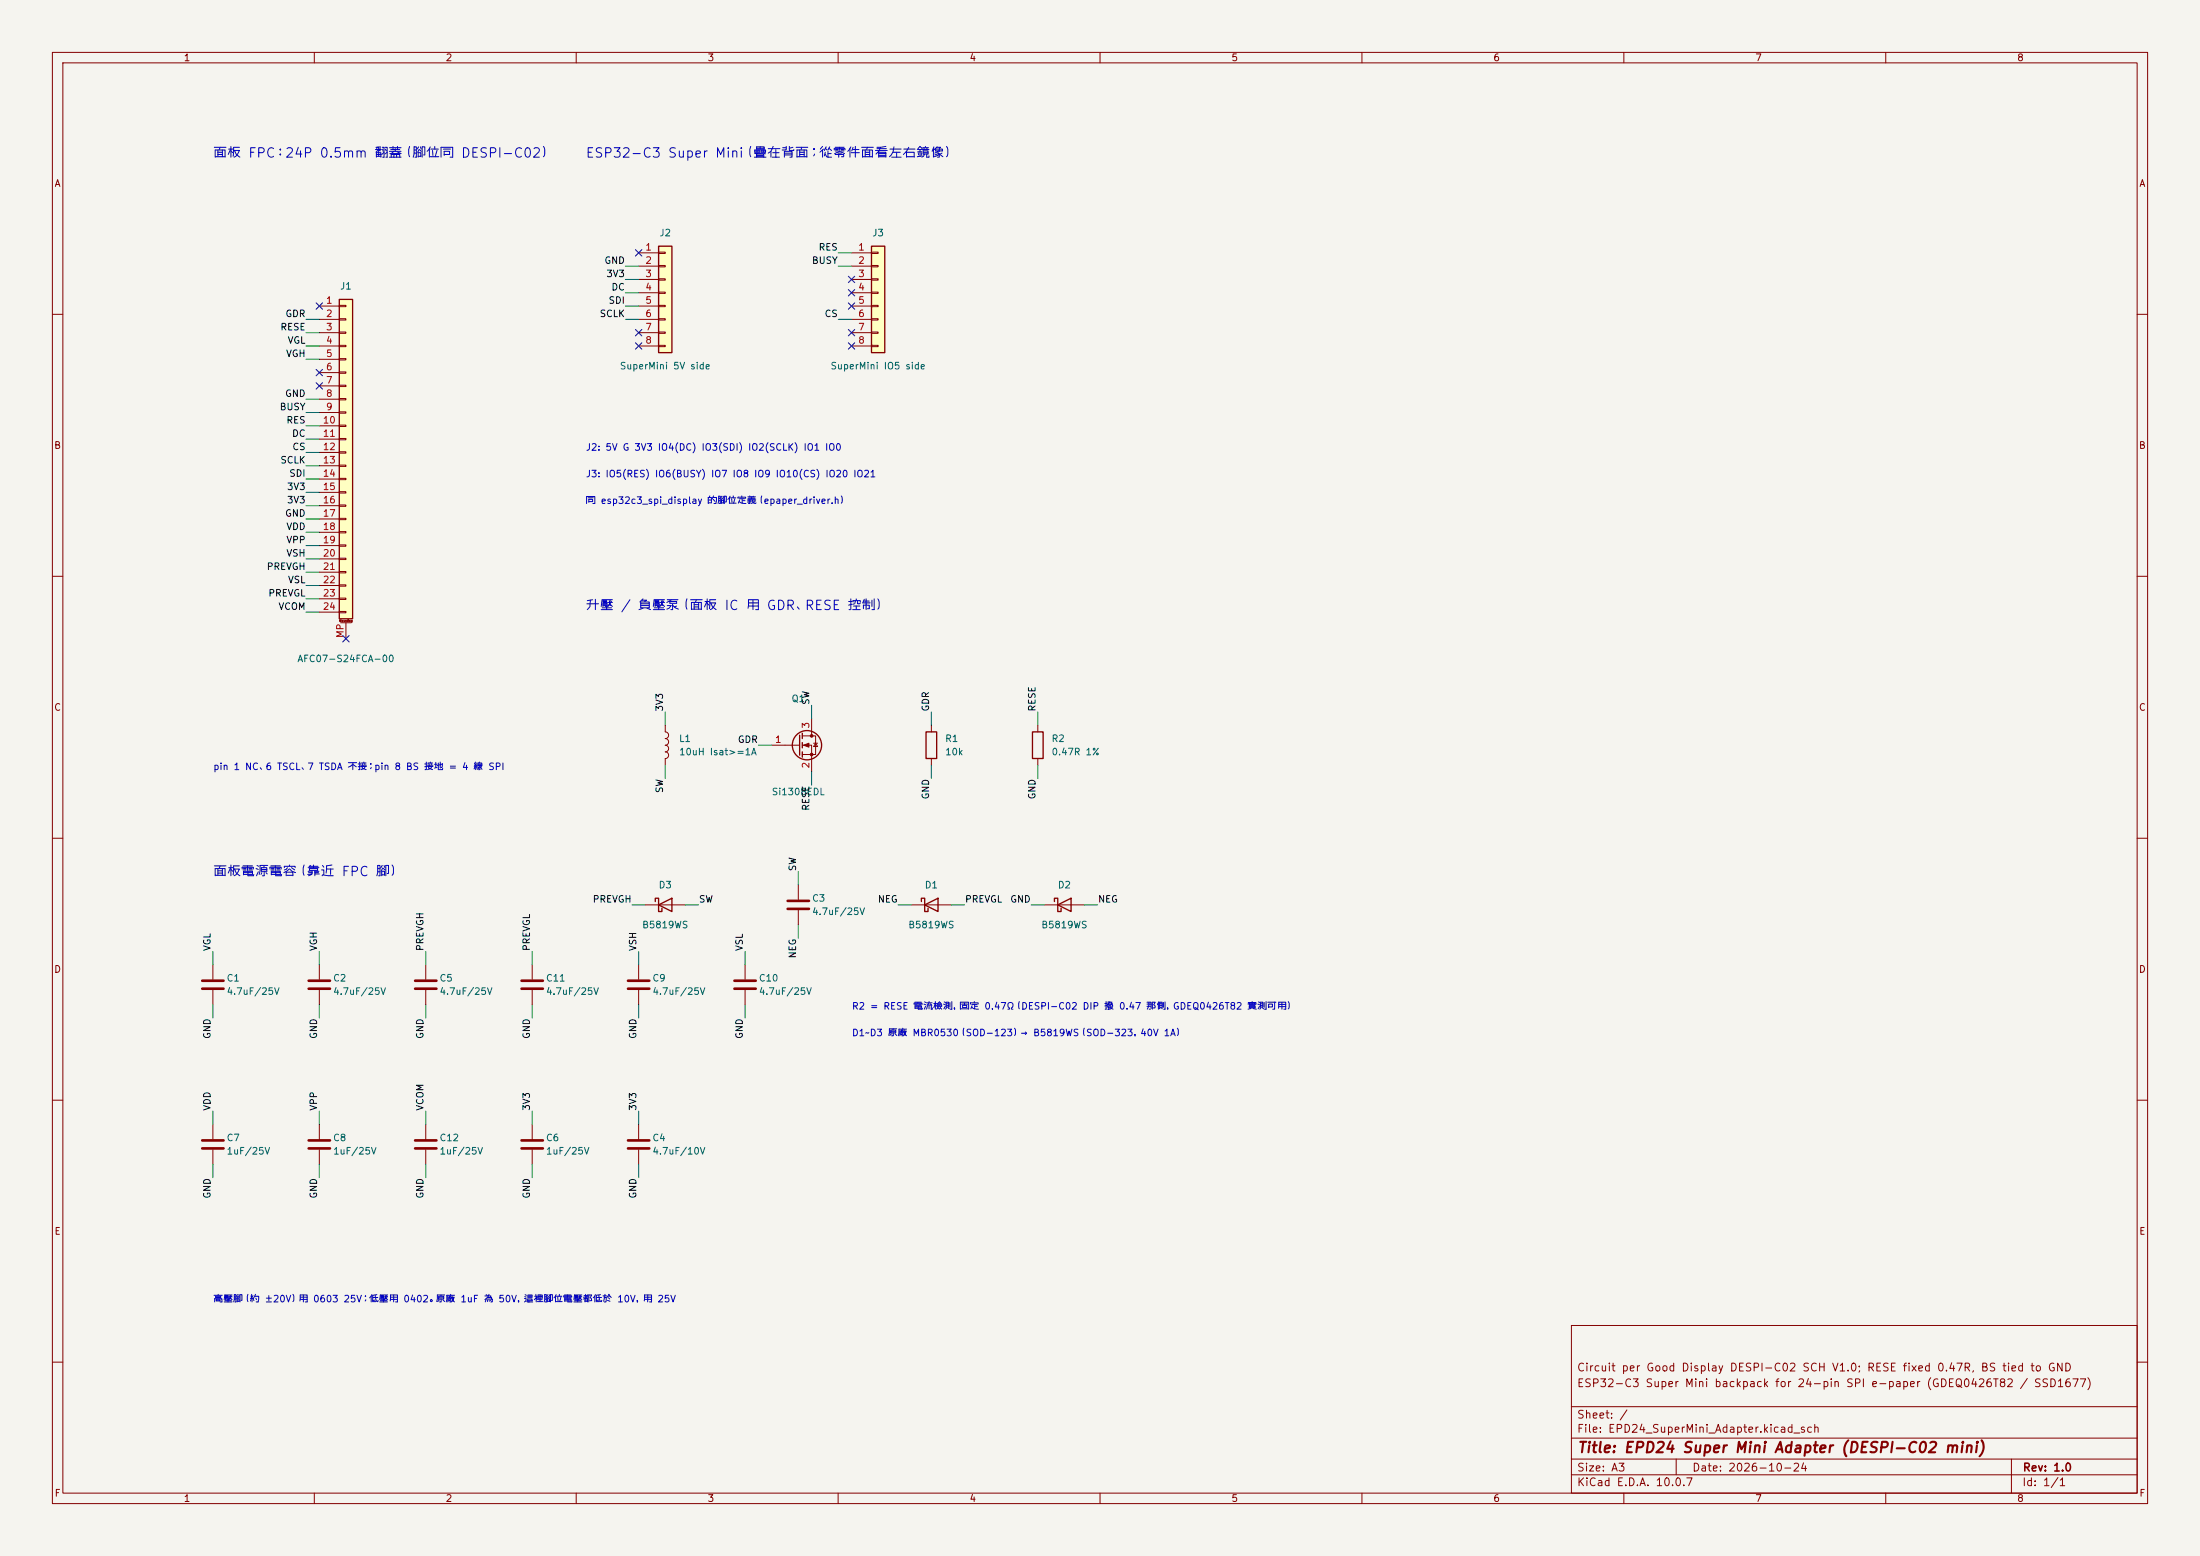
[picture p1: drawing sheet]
<svg xmlns="http://www.w3.org/2000/svg" width="420mm" height="297mm" viewBox="0 0 420 297" stroke-linecap="round" stroke-linejoin="round" font-family="sans-serif">
<path d="M0 0h420v297h-420z" fill="#f5f4ef" stroke="#f5f4ef" stroke-width=".19"/>
<g fill="none" stroke="#840000" stroke-width=".19">
<path d="M10 10h400v277h-400zM12 12h396v273h-396zM60 10v2M110 10v2M160 10v2M210 10v2M260 10v2M310 10v2M360 10v2M10 60h2M408 60h2M10 110h2"/>
<path d="M408 110h2M10 160h2M408 160h2M10 210h2M408 210h2M300 253h108v32h-108zM10 260h2M300 278.5h108M300 274.5h108M300 268.5h108M320 278.5v3M384 278.5v6.5"/>
<path d="M408 260h2M60 285v2M110 285v2M160 285v2M210 285v2M260 285v2M300 281.5h108M310 285v2M360 285v2"/>
</g>
<path d="M166.4 47h2.5v20.3h-2.5z" fill="#ffffc2"/>
<path d="M166.4 47h2.5v20.3h-2.5z" fill="none" stroke="#840000" stroke-width=".25"/>
<g fill="none" stroke="#840000" stroke-width=".19">
<path d="M162.6 48.3h3.8M162.6 50.8h3.8M162.6 53.3h3.8M162.6 55.9h3.8M162.6 58.4h3.8M166.4 48.1h1.2v.3h-1.2zM166.4 50.7h1.2v.2h-1.2zM166.4 53.2h1.2v.3h-1.2zM166.4 55.8h1.2v.2h-1.2zM166.4 58.3h1.2v.2h-1.2zM162.6 61h3.8M162.6 63.5h3.8"/>
<path d="M162.6 66h3.8M166.4 60.8h1.2v.3h-1.2zM166.4 63.4h1.2v.2h-1.2zM166.4 65.9h1.2v.3h-1.2zM127 138.4v1.3a.64 .64 0 0 1 .6 .6 .64 .64 0 0 1-.6 .7 .64 .64 0 0 1 .6 .6 .64 .64 0 0 1-.6 .6M127 142.2a.64 .64 0 0 1 .6 .7 .64 .64 0 0 1-.6 .6 .64 .64 0 0 1 .6 .7 .64 .64 0 0 1-.6 .6v1.3"/>
</g>
<path d="M125.7 47h2.6v20.3h-2.6z" fill="#ffffc2"/>
<g fill="none" stroke="#840000" stroke-width=".25">
<path d="M125.7 47h2.6v20.3h-2.6zM153.2 140v1M197.1 139.7h2v5.1h-2zM152.7 140.3v3.8M153.2 141.7v1M153.2 143.5v1"/>
<circle cx="154.1" cy="142.2" r="2.79"/>
</g>
<g fill="none" stroke="#840000" stroke-width=".19">
<path d="M121.9 48.3h3.8M121.9 50.8h3.8M121.9 53.3h3.8M121.9 55.9h3.8M121.9 58.4h3.8M125.7 48.1h1.3v.3h-1.3zM125.7 50.7h1.3v.2h-1.3zM125.7 53.2h1.3v.3h-1.3zM125.7 55.8h1.3v.2h-1.3zM125.7 58.3h1.3v.2h-1.3zM121.9 61h3.8M121.9 63.5h3.8"/>
<path d="M121.9 66h3.8M125.7 60.8h1.3v.3h-1.3zM125.7 63.4h1.3v.2h-1.3zM125.7 65.9h1.3v.3h-1.3zM154.9 137.2v3.3M198.1 138.4v1.3M147.3 142.2h5.4M153.2 140.5h2.5v3.5h-2.5M153.2 142.2h1.7v5.1M155.3 141.9h.8M155.7 141.9l.4 .6h-.8zM198.1 144.8v1.3"/>
<path d="M142.2 184.2v2.7M142.2 189v2.8"/>
</g>
<path d="M140.2 187.2h4.1M140.2 188.7h4.1" fill="none" stroke="#840000" stroke-width=".51"/>
<g fill="#840000" stroke="#840000" stroke-width=".19">
<path d="M153.4 142.2l1-.3v.7z"/>
<circle cx="154.9" cy="140.5" r=".25"/>
<circle cx="154.9" cy="144" r=".25"/>
</g>
<path d="M64.8 57.2h2.5v60.9h-2.5z" fill="#ffffc2"/>
<path d="M64.8 57.2h2.5v60.9h-2.5zM176.8 139.7h2v5.1h-2zM125.1 172.1v-.6h.6v2.5h.7v-.6M125.7 172.7l2.6-1.2v2.5zM175.9 172.1v-.6h.6v2.5h.7v-.6M176.5 172.7l2.6-1.2v2.5zM201.3 172.1v-.6h.6v2.5h.7v-.6M201.9 172.7l2.6-1.2v2.5z" fill="none" stroke="#840000" stroke-width=".25"/>
<g fill="none" stroke="#840000" stroke-width=".19">
<path d="M61 58.4h3.8M64.8 58.3h1.2v.2h-1.2zM61 61h3.8M61 63.5h3.8M61 66h3.8M61 68.6h3.8M61 71.1h3.8M61 73.7h3.8M61 76.2h3.8M61 78.7h3.8M64.8 60.8h1.2v.3h-1.2zM64.8 63.4h1.2v.2h-1.2z"/>
<path d="M64.8 65.9h1.2v.3h-1.2zM64.8 68.5h1.2v.2h-1.2zM64.8 71h1.2v.2h-1.2zM64.8 73.5h1.2v.3h-1.2zM64.8 76.1h1.2v.2h-1.2zM64.8 78.6h1.2v.3h-1.2zM61 81.3h3.8M61 83.8h3.8M61 86.4h3.8M61 88.9h3.8M61 91.4h3.8M61 94h3.8"/>
<path d="M61 96.5h3.8M61 99.1h3.8M64.8 81.2h1.2v.2h-1.2zM64.8 83.7h1.2v.2h-1.2zM64.8 86.2h1.2v.3h-1.2zM64.8 88.8h1.2v.2h-1.2zM64.8 91.3h1.2v.3h-1.2zM64.8 93.9h1.2v.2h-1.2zM64.8 96.4h1.2v.2h-1.2zM64.8 98.9h1.2v.3h-1.2zM61 101.6h3.8M61 104.1h3.8"/>
<path d="M61 106.7h3.8M61 109.2h3.8M61 111.8h3.8M61 114.3h3.8M61 116.8h3.8M64.8 101.5h1.2v.2h-1.2zM64.8 104h1.2v.3h-1.2zM64.8 106.6h1.2v.2h-1.2zM64.8 109.1h1.2v.2h-1.2zM64.8 111.6h1.2v.3h-1.2zM64.8 114.2h1.2v.2h-1.2zM64.8 116.7h1.2v.3h-1.2z"/>
<path d="M65 118.9h2.1M66 118.9v3M177.8 138.4v1.3M177.8 144.8v1.3M123.2 172.7h7.6M152.4 168.9v2.8M152.4 173.7v2.8M174 172.7h7.6M199.4 172.7h7.6M40.6 184.2v2.7M40.6 189v2.8M61 184.2v2.7"/>
<path d="M61 189v2.8M81.3 184.2v2.7M81.3 189v2.8M101.6 184.2v2.7M101.6 189v2.8M121.9 184.2v2.7M121.9 189v2.8M40.6 214.6v2.8M40.6 219.5v2.7M61 214.6v2.8M61 219.5v2.7M81.3 214.6v2.8"/>
<path d="M81.3 219.5v2.7M101.6 214.6v2.8M101.6 219.5v2.7M121.9 214.6v2.8M121.9 219.5v2.7"/>
</g>
<g fill="none" stroke="#840000" stroke-width=".51">
<path d="M150.4 172h4M150.4 173.5h4M38.6 187.2h4.1M38.6 188.7h4.1M58.9 187.2h4.1M58.9 188.7h4.1M79.2 187.2h4.1M79.2 188.7h4.1M99.6 187.2h4M99.6 188.7h4M119.9 187.2h4.1M119.9 188.7h4.1"/>
<path d="M38.6 217.7h4.1M38.6 219.2h4.1M58.9 217.7h4.1M58.9 219.2h4.1M79.2 217.7h4.1M79.2 219.2h4.1M99.6 217.7h4M99.6 219.2h4M119.9 217.7h4.1M119.9 219.2h4.1"/>
</g>
<g fill="none" stroke="#009600" stroke-width=".19">
<path d="M119.4 50.8h2.5M119.4 53.3h2.5M119.4 55.9h2.5M119.4 58.4h2.5M160 50.8h2.6M160 48.3h2.6M58.4 63.5h2.6M58.4 66h2.6M58.4 76.2h2.6M58.4 78.7h2.6M58.4 61h2.6M58.4 68.6h2.6"/>
<path d="M119.4 61h2.5M160 61h2.6M58.4 81.3h2.6M58.4 83.8h2.6M58.4 86.4h2.6M58.4 88.9h2.6M58.4 91.4h2.6M58.4 94h2.6M58.4 96.5h2.6M58.4 99.1h2.6M58.4 116.8h2.6M58.4 114.3h2.6"/>
<path d="M58.4 101.6h2.6M58.4 104.1h2.6M58.4 106.7h2.6M58.4 109.2h2.6M58.4 111.8h2.6M127 135.9v2.5M154.9 134.6v2.6M177.8 135.9v2.5M198.1 135.9v2.5M127 146.1v2.5M144.8 142.2h2.5M154.9 147.3v2.6"/>
<path d="M177.8 146.1v2.5M198.1 146.1v2.5M120.6 172.7h2.6M130.8 172.7h2.5M152.4 166.4v2.5M152.4 176.5v2.6M171.4 172.7h2.6M181.6 172.7h2.5M196.8 172.7h2.6M207 172.7h2.5M40.6 181.6v2.6M40.6 191.8v2.5"/>
<path d="M61 181.6v2.6M61 191.8v2.5M81.3 181.6v2.6M81.3 191.8v2.5M101.6 181.6v2.6M101.6 191.8v2.5M121.9 181.6v2.6M121.9 191.8v2.5M142.2 181.6v2.6M142.2 191.8v2.5M40.6 212.1v2.5M61 212.1v2.5"/>
<path d="M81.3 212.1v2.5M101.6 212.1v2.5M121.9 212.1v2.5M40.6 222.2v2.6M61 222.2v2.6M81.3 222.2v2.6M101.6 222.2v2.6M121.9 222.2v2.6"/>
</g>
<g fill="none" stroke="#000084" stroke-width=".19">
<path d="M60.4 57.8l1.2 1.2M61.6 57.8l-1.2 1.2M121.3 47.7l1.2 1.2M122.5 47.7l-1.2 1.2M162 57.8l1.2 1.2M162 55.3l1.2 1.2M162 52.7l1.2 1.2M163.2 57.8l-1.2 1.2M163.2 55.3l-1.2 1.2M163.2 52.7l-1.2 1.2M60.4 73.1l1.2 1.2M60.4 70.5l1.2 1.2"/>
<path d="M61.6 73.1l-1.2 1.2M61.6 70.5l-1.2 1.2M121.3 62.9l1.2 1.2M121.3 65.4l1.2 1.2M122.5 62.9l-1.2 1.2M122.5 65.4l-1.2 1.2M162 65.4l1.2 1.2M162 62.9l1.2 1.2M163.2 65.4l-1.2 1.2M163.2 62.9l-1.2 1.2M65.4 121.3l1.2 1.2M66.6 121.3l-1.2 1.2"/>
</g>
<text font-size="2" fill="#840000" x="301" y="277.8">Title: EPD24 Super Mini Adapter (DESPI-C02 mini)</text>
<g font-size="1.8" fill="#0000c2">
<text x="40.6" y="30.5">面板 FPC：24P 0.5mm 翻蓋（腳位同 DESPI-C02）</text>
<text x="111.7" y="30.5">ESP32-C3 Super Mini（疊在背面；從零件面看左右鏡像）</text>
<text x="111.7" y="116.9">升壓 / 負壓泵（面板 IC 用 GDR、RESE 控制）</text>
<text x="40.6" y="167.7">面板電源電容（靠近 FPC 腳）</text>
</g>
<g font-size="1.5" fill="#840000">
<text x="300.9" y="262.1">Circuit per Good Display DESPI-C02 SCH V1.0; RESE fixed 0.47R, BS tied to GND</text>
<text x="300.9" y="265.1">ESP32-C3 Super Mini backpack for 24-pin SPI e-paper (GDEQ0426T82 / SSD1677)</text>
<text x="300.9" y="273.8">File: EPD24_SuperMini_Adapter.kicad_sch</text>
<text x="300.9" y="271.1">Sheet: /</text>
<text x="300.9" y="281.2">Size: A3</text>
<text x="322.9" y="281.2">Date: 2026-10-24</text>
<text x="386" y="281.2">Rev: 1.0</text>
<text x="300.9" y="284">KiCad E.D.A. 10.0.7</text>
<text x="385.9" y="284">Id: 1/1</text>
</g>
<g font-size="1.3" fill="#840000">
<text x="35" y="12">1</text>
<text x="85" y="12">2</text>
<text x="135" y="12">3</text>
<text x="185" y="12">4</text>
<text x="235" y="12">5</text>
<text x="285" y="12">6</text>
<text x="335" y="12">7</text>
<text x="385" y="12">8</text>
<text x="10.3" y="36">A</text>
<text x="408.3" y="36">A</text>
<text x="10.2" y="86">B</text>
<text x="408.2" y="86">B</text>
<text x="10.2" y="136">C</text>
<text x="408.2" y="136">C</text>
<text x="10.2" y="186">D</text>
<text x="408.2" y="186">D</text>
<text x="10.3" y="236">E</text>
<text x="408.3" y="236">E</text>
<text x="10.3" y="286">F</text>
<text x="35" y="287">1</text>
<text x="85" y="287">2</text>
<text x="135" y="287">3</text>
<text x="185" y="287">4</text>
<text x="235" y="287">5</text>
<text x="285" y="287">6</text>
<text x="335" y="287">7</text>
<text x="385" y="287">8</text>
<text x="408.3" y="286">F</text>
</g>
<g font-size="1.3" fill="#006464">
<text x="125.8" y="45.4">J2</text>
<text x="166.4" y="45.4">J3</text>
<text x="64.8" y="55.6">J1</text>
<text x="118.2" y="70.8">SuperMini 5V side</text>
<text x="158.4" y="70.8">SuperMini IO5 side</text>
<text x="56.7" y="126.7">AFC07-S24FCA-00</text>
<text x="151" y="134.3">Q1</text>
<text x="129.5" y="141.9">L1</text>
<text x="180.3" y="141.9">R1</text>
<text x="200.6" y="141.9">R2</text>
<text x="129.5" y="144.5">10uH Isat&gt;=1A</text>
<text x="180.3" y="144.5">10k</text>
<text x="200.6" y="144.5">0.47R 1%</text>
<text x="147.2" y="152.1">Si1308EDL</text>
<text x="125.6" y="169.9">D3</text>
<text x="154.9" y="172.4">C3</text>
<text x="176.4" y="169.9">D1</text>
<text x="201.8" y="169.9">D2</text>
<text x="122.5" y="177.5">B5819WS</text>
<text x="154.9" y="175">4.7uF/25V</text>
<text x="173.3" y="177.5">B5819WS</text>
<text x="198.7" y="177.5">B5819WS</text>
<text x="43.2" y="187.7">C1</text>
<text x="43.2" y="190.2">4.7uF/25V</text>
<text x="63.5" y="187.7">C2</text>
<text x="63.5" y="190.2">4.7uF/25V</text>
<text x="83.8" y="187.7">C5</text>
<text x="83.8" y="190.2">4.7uF/25V</text>
<text x="104.1" y="187.7">C11</text>
<text x="104.1" y="190.2">4.7uF/25V</text>
<text x="124.4" y="187.7">C9</text>
<text x="124.4" y="190.2">4.7uF/25V</text>
<text x="144.8" y="187.7">C10</text>
<text x="144.8" y="190.2">4.7uF/25V</text>
<text x="43.2" y="218.1">C7</text>
<text x="43.2" y="220.7">1uF/25V</text>
<text x="63.5" y="218.1">C8</text>
<text x="63.5" y="220.7">1uF/25V</text>
<text x="83.8" y="218.1">C12</text>
<text x="83.8" y="220.7">1uF/25V</text>
<text x="104.1" y="218.1">C6</text>
<text x="104.1" y="220.7">1uF/25V</text>
<text x="124.4" y="218.1">C4</text>
<text x="124.4" y="220.7">4.7uF/10V</text>
</g>
<g font-size="1.3" fill="#0f0f0f">
<text x="115.3" y="50.7">GND</text>
<text x="115.6" y="53.2">3V3</text>
<text x="154.9" y="50.7">BUSY</text>
<text x="156.2" y="48.1">RES</text>
<text x="116.1" y="58.3">SDI</text>
<text x="116.6" y="55.8">DC</text>
<text x="53.4" y="63.4">RESE</text>
<text x="54.4" y="60.8">GDR</text>
<text x="54.8" y="65.9">VGL</text>
<text x="114.4" y="60.8">SCLK</text>
<text x="157.3" y="60.8">CS</text>
<text x="54.5" y="68.5">VGH</text>
<text x="54.3" y="76.1">GND</text>
<text x="53.3" y="78.6">BUSY</text>
<text x="54.6" y="81.2">RES</text>
<text x="55.7" y="83.7">DC</text>
<text x="53.4" y="88.8">SCLK</text>
<text x="55.7" y="86.2">CS</text>
<text x="54.7" y="93.9">3V3</text>
<text x="55.1" y="91.3">SDI</text>
<text x="54.3" y="98.9">GND</text>
<text x="54.6" y="101.5">VDD</text>
<text x="54.7" y="96.4">3V3</text>
<text x="54.6" y="104">VPP</text>
<text x="54.6" y="106.6">VSH</text>
<text x="50.8" y="109.1">PREVGH</text>
<text x="54.9" y="111.6">VSL</text>
<text x="51.1" y="114.2">PREVGL</text>
<text x="53.1" y="116.7">VCOM</text>
<text x="126.9" y="135.9" transform="rotate(-90 126.9 135.9)">3V3</text>
<text x="154.8" y="134.6" transform="rotate(-90 154.8 134.6)">SW</text>
<text x="177.7" y="135.9" transform="rotate(-90 177.7 135.9)">GDR</text>
<text x="198" y="135.9" transform="rotate(-90 198 135.9)">RESE</text>
<text x="140.7" y="142.1">GDR</text>
<text x="126.9" y="151.5" transform="rotate(-90 126.9 151.5)">SW</text>
<text x="154.8" y="154.9" transform="rotate(-90 154.8 154.9)">RESE</text>
<text x="177.7" y="152.7" transform="rotate(-90 177.7 152.7)">GND</text>
<text x="198" y="152.7" transform="rotate(-90 198 152.7)">GND</text>
<text x="152.3" y="166.4" transform="rotate(-90 152.3 166.4)">SW</text>
<text x="113" y="172.6">PREVGH</text>
<text x="133.3" y="172.6">SW</text>
<text x="167.5" y="172.6">NEG</text>
<text x="184.1" y="172.6">PREVGL</text>
<text x="192.8" y="172.6">GND</text>
<text x="209.5" y="172.6">NEG</text>
<text x="40.5" y="181.6" transform="rotate(-90 40.5 181.6)">VGL</text>
<text x="60.8" y="181.6" transform="rotate(-90 60.8 181.6)">VGH</text>
<text x="81.2" y="181.6" transform="rotate(-90 81.2 181.6)">PREVGH</text>
<text x="101.5" y="181.6" transform="rotate(-90 101.5 181.6)">PREVGL</text>
<text x="121.8" y="181.6" transform="rotate(-90 121.8 181.6)">VSH</text>
<text x="142.1" y="181.6" transform="rotate(-90 142.1 181.6)">VSL</text>
<text x="152.3" y="183" transform="rotate(-90 152.3 183)">NEG</text>
<text x="40.5" y="198.4" transform="rotate(-90 40.5 198.4)">GND</text>
<text x="60.8" y="198.4" transform="rotate(-90 60.8 198.4)">GND</text>
<text x="81.2" y="198.4" transform="rotate(-90 81.2 198.4)">GND</text>
<text x="101.5" y="198.4" transform="rotate(-90 101.5 198.4)">GND</text>
<text x="121.8" y="198.4" transform="rotate(-90 121.8 198.4)">GND</text>
<text x="142.1" y="198.4" transform="rotate(-90 142.1 198.4)">GND</text>
<text x="40.5" y="212.1" transform="rotate(-90 40.5 212.1)">VDD</text>
<text x="60.8" y="212.1" transform="rotate(-90 60.8 212.1)">VPP</text>
<text x="81.2" y="212.1" transform="rotate(-90 81.2 212.1)">VCOM</text>
<text x="101.5" y="212.1" transform="rotate(-90 101.5 212.1)">3V3</text>
<text x="121.8" y="212.1" transform="rotate(-90 121.8 212.1)">3V3</text>
<text x="40.5" y="228.9" transform="rotate(-90 40.5 228.9)">GND</text>
<text x="60.8" y="228.9" transform="rotate(-90 60.8 228.9)">GND</text>
<text x="81.2" y="228.9" transform="rotate(-90 81.2 228.9)">GND</text>
<text x="101.5" y="228.9" transform="rotate(-90 101.5 228.9)">GND</text>
<text x="121.8" y="228.9" transform="rotate(-90 121.8 228.9)">GND</text>
</g>
<g font-size="1.3" fill="#a90000">
<text x="123.1" y="48.1">1</text>
<text x="123.1" y="50.7">2</text>
<text x="123.1" y="53.2">3</text>
<text x="163.7" y="48.1">1</text>
<text x="163.7" y="50.7">2</text>
<text x="163.7" y="53.2">3</text>
<text x="62.1" y="58.3">1</text>
<text x="123.1" y="55.7">4</text>
<text x="123.1" y="58.3">5</text>
<text x="163.7" y="55.7">4</text>
<text x="163.7" y="58.3">5</text>
<text x="62.1" y="60.8">2</text>
<text x="62.1" y="63.4">3</text>
<text x="62.1" y="65.9">4</text>
<text x="123.1" y="60.8">6</text>
<text x="123.1" y="63.4">7</text>
<text x="123.1" y="65.9">8</text>
<text x="163.7" y="60.8">6</text>
<text x="163.7" y="63.4">7</text>
<text x="163.7" y="65.9">8</text>
<text x="62.1" y="68.4">5</text>
<text x="62.1" y="71">6</text>
<text x="62.1" y="73.5">7</text>
<text x="62.1" y="76.1">8</text>
<text x="61.5" y="81.1">10</text>
<text x="61.5" y="83.7">11</text>
<text x="62.1" y="78.6">9</text>
<text x="61.5" y="86.2">12</text>
<text x="61.5" y="88.8">13</text>
<text x="61.5" y="91.3">14</text>
<text x="61.5" y="93.8">15</text>
<text x="61.5" y="96.4">16</text>
<text x="61.5" y="98.9">17</text>
<text x="61.5" y="101.5">18</text>
<text x="61.5" y="104">19</text>
<text x="61.5" y="106.5">20</text>
<text x="61.5" y="109.1">21</text>
<text x="61.5" y="111.6">22</text>
<text x="61.5" y="114.2">23</text>
<text x="61.5" y="116.7">24</text>
<text x="65.9" y="121.9" transform="rotate(-90 65.9 121.9)">MP</text>
<text x="147.9" y="142.1">1</text>
<text x="154.8" y="139.2" transform="rotate(-90 154.8 139.2)">3</text>
<text x="154.8" y="146.8" transform="rotate(-90 154.8 146.8)">2</text>
</g>
<g font-size="1.3" fill="#0000c2">
<text x="111.7" y="86.3">J2: 5V G 3V3 IO4(DC) IO3(SDI) IO2(SCLK) IO1 IO0</text>
<text x="111.7" y="91.4">J3: IO5(RES) IO6(BUSY) IO7 IO8 IO9 IO10(CS) IO20 IO21</text>
<text x="111.7" y="96.5">同 esp32c3_spi_display 的腳位定義（epaper_driver.h）</text>
<text x="40.6" y="147.3">pin 1 NC、6 TSCL、7 TSDA 不接；pin 8 BS 接地 = 4 線 SPI</text>
<text x="162.5" y="193">R2 = RESE 電流檢測，固定 0.47Ω（DESPI-C02 DIP 撥 0.47 那側，GDEQ0426T82 實測可用）</text>
<text x="162.5" y="198.1">D1~D3 原廠 MBR0530（SOD-123）→ B5819WS（SOD-323，40V 1A）</text>
<text x="40.6" y="248.9">高壓腳（約 ±20V）用 0603 25V；低壓用 0402。原廠 1uF 為 50V，這裡腳位電壓都低於 10V，用 25V</text>
</g>
<text font-size=".4" fill="#840000" x="64.7" y="118.8">Mounting</text>
</svg>
